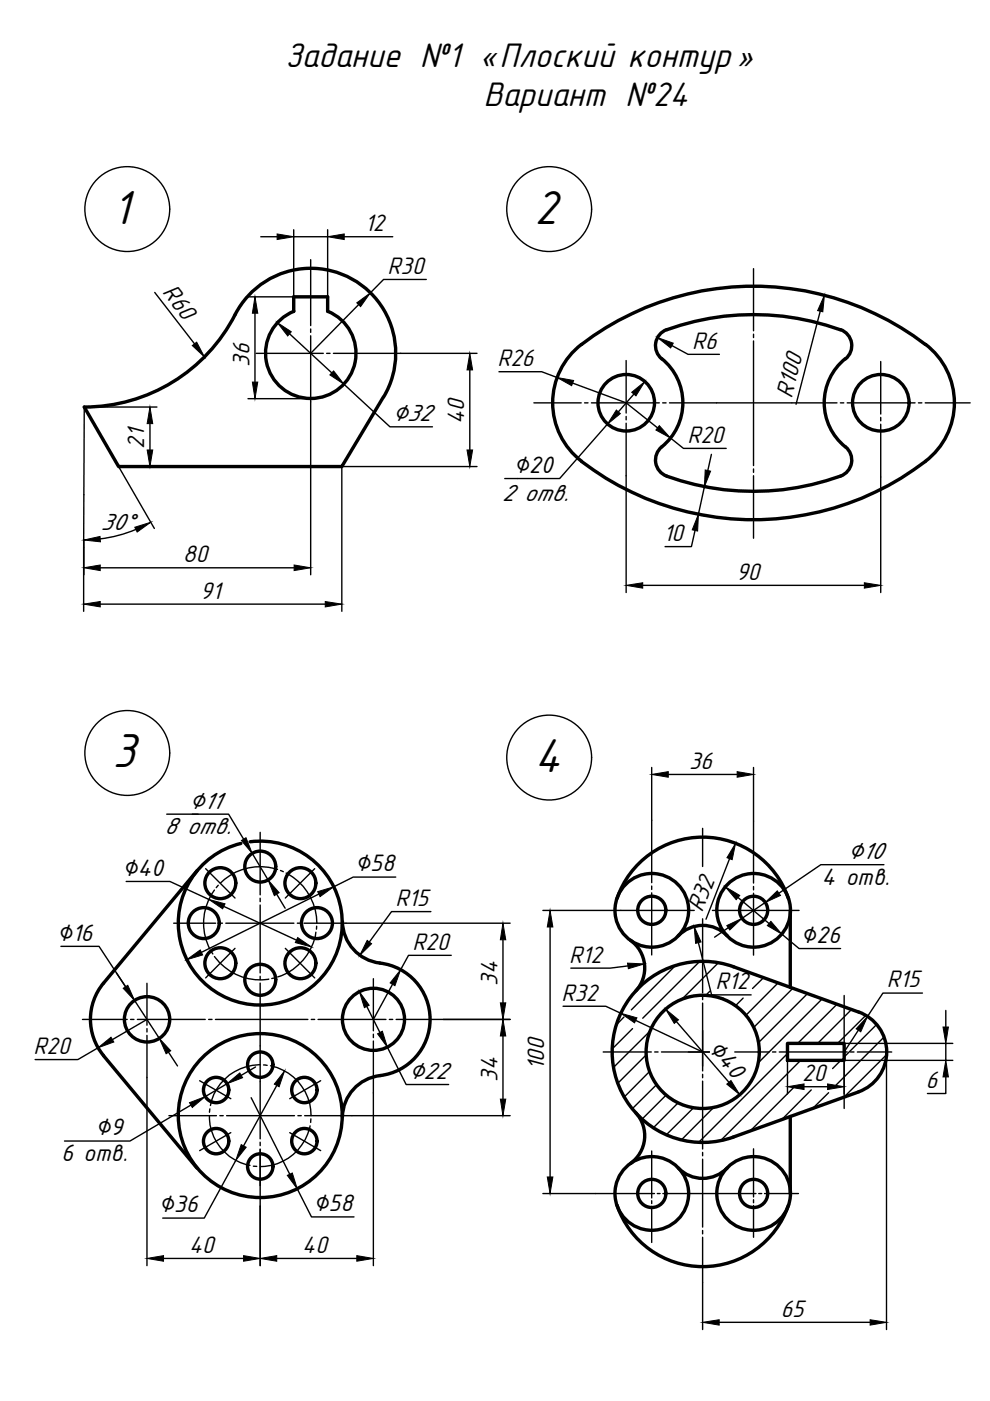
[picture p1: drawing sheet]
<svg xmlns="http://www.w3.org/2000/svg" width="210mm" height="297mm" viewBox="0 0 210 297" stroke-linecap="round" stroke-linejoin="round" font-family="sans-serif">
<g fill="none" stroke="#000" stroke-width=".3">
<circle cx="27" cy="44.3" r="9"/>
<circle cx="116.4" cy="44.3" r="9"/>
<circle cx="27" cy="159.6" r="9"/>
<circle cx="116.4" cy="160.6" r="9"/>
</g>
<g fill="none" stroke="#000" stroke-width=".72">
<path d="M49.9 66.7a36 36 0 0 1-32 19.6l7.2 12.6h47.4l8.8-14.7M49.9 66.7a18 18 0 0 1 24.7-7.6 18 18 0 0 1 6.7 25.1M62.3 66v-3.1h7.2v3.1M62.3 66a9.6 9.6 0 0 0-4 14.7 9.6 9.6 0 0 0 15.2 0 9.6 9.6 0 0 0-4-14.7M123.3 73.1a59.9 59.9 0 0 1 72.9 0M123.3 73a15.6 15.6 0 0 0 0 24.8 59.7 59.7 0 0 0 73.9-.8 15.6 15.6 0 0 0-1-24M140.3 76.1a12.1 12.1 0 0 1-.4 19 3.6 3.6 0 0 0 1.5 5.8M141.4 69.9a54.3 54.3 0 0 1 36.8 0M141.4 69.9a3.6 3.6 0 0 0-1.1 6.2M178.2 69.9a3.6 3.6 0 0 1 1.1 6.2M179.2 76.1a12 12 0 0 0 0 18.6M179.3 94.7a3.6 3.6 0 0 1-1.1 6.2"/>
<path d="M141.4 101a54.3 54.3 0 0 0 36.8 0M53 178.5a17.4 17.4 0 0 1 18.4 23.4 17.4 17.4 0 0 1-29.2 5.3 17.4 17.4 0 0 1 8.9-28.4M41.8 184.6l-19.9 23.9M72.6 195.4a9 9 0 0 0 8 8.8 12 12 0 0 1 10.6 11.9 12 12 0 0 1-10.6 11.9 9 9 0 0 0-8 8.8M130.8 190.5a19.2 19.2 0 0 1 18.2-13 19.2 19.2 0 0 1 18.2 13M133.7 199.4a7.2 7.2 0 0 1 1.1 10.7M143.8 198.4a7.2 7.2 0 0 1 10.4 0M167.6 193v16.4M22 208.4a12 12 0 0 0 0 15.4l19.8 23.9M155.5 205l26.5 9.6M155.5 205a19.2 19.2 0 0 0-25.7 18 19.2 19.2 0 0 0 25.7 18.1M182.1 214.6a9 9 0 0 1 5.9 8.4 9 9 0 0 1-5.9 8.5"/>
<path d="M134.8 235.9a7.2 7.2 0 0 1-1.1 10.8M167 221.2h12v3.6h-12zM167.6 236.7v16.4M182 231.5l-26.5 9.6M130.8 255.5a19.2 19.2 0 0 0 18.2 13 19.2 19.2 0 0 0 18.2-13M143.8 247.6a7.2 7.2 0 0 0 10.4 0"/>
<circle cx="132.8" cy="85.4" r="6"/>
<circle cx="186.8" cy="85.4" r="6"/>
<circle cx="43.2" cy="195.7" r="3.3"/>
<circle cx="46.7" cy="187.2" r="3.3"/>
<circle cx="55.2" cy="183.7" r="3.3"/>
<circle cx="63.7" cy="187.2" r="3.3"/>
<circle cx="67.2" cy="195.7" r="3.3"/>
<circle cx="138.2" cy="193" r="7.8"/>
<circle cx="138.2" cy="193" r="2.98"/>
<circle cx="159.8" cy="193" r="7.8"/>
<circle cx="159.8" cy="193" r="2.98"/>
<circle cx="31.2" cy="216.1" r="4.8"/>
<circle cx="46.7" cy="204.2" r="3.3"/>
<circle cx="55.2" cy="207.7" r="3.3"/>
<circle cx="63.7" cy="204.2" r="3.3"/>
<circle cx="79.2" cy="216.1" r="6.6"/>
<circle cx="45.8" cy="231.1" r="2.69"/>
<circle cx="55.2" cy="236.5" r="17.4"/>
<circle cx="55.2" cy="225.7" r="2.69"/>
<circle cx="64.5" cy="231.1" r="2.69"/>
<circle cx="149" cy="223" r="12"/>
<circle cx="45.8" cy="241.9" r="2.69"/>
<circle cx="55.2" cy="247.3" r="2.69"/>
<circle cx="64.5" cy="241.9" r="2.69"/>
<circle cx="138.2" cy="253" r="7.8"/>
<circle cx="138.2" cy="253" r="2.98"/>
<circle cx="159.8" cy="253" r="7.8"/>
<circle cx="159.8" cy="253" r="2.98"/>
</g>
<g fill="none" stroke="#000" stroke-width=".3">
<path d="M65.9 55.1v13.9M159.8 57v13.1M54.3 74.9h14.2M65.9 69.8v.7M65.9 71.2v14M69.3 74.9h.7M70.7 74.9h14.2M132.8 76.4v11.2M159.8 72.3v26.4M159.8 70.9v.7M186.7 76.7v11.1M113.2 85.4h10"/>
<path d="M124 85.4h.7M125.4 85.4h14.4M132.8 88.3v.7M132.8 89.7v11.2M140.5 85.4h.7M141.9 85.4h35.6M159.8 99.4v.7M178.2 85.4h.7M179.6 85.4h14.4M186.7 88.5v.7M186.7 89.9v11.2M194.7 85.4h.8"/>
<path d="M196.2 85.4h9.5M159.8 100.9v13.2M55.2 176.5v13.2M138.2 173.9v13.2M149 175.6v8.1M159.8 174.1v13.1M36.8 195.7h8.9M43.6 184.2l6.2 6.2M45.5 188.7a11.9 11.9 0 0 0-1.1 12.5M46.3 187.7l-.5 .5M46.4 195.7h.8M47.9 195.7h14.4"/>
<path d="M55.2 190.4v.8M55.2 191.9v14.4M58.8 184.3a11.9 11.9 0 0 0-12.1 2.9M59.5 184.6l.6 .2M60.7 185.1a12 12 0 0 1 6.5 10.6M63 195.7h.8M64.5 195.7h8.9M66.7 184.2l-6.2 6.2M67 197.6a11.8 11.8 0 0 1-8.1 9.5M67.1 196.4v.6M131.6 193h15.6M138.2 187.9v.7"/>
<path d="M138.2 189.3v13.2M149 194.8v15.7M151 193h18.4M159.8 187.9v.8M159.8 189.4v13.1M17.5 216.1h9.5M27.7 216.1h.7M29.1 216.1h14.4M31.2 208.5v8.9M31.2 218.1v.7M31.2 219.5v9M44.2 216.1h.8"/>
<path d="M44.7 201.7l.4 .6M45.5 202.8a11.9 11.9 0 0 0 11.5 4.8M45.7 216.1h19.6M49.8 201.1l-6.2 6.2M55.2 207v.7M55.2 208.4v33.1M58.3 207.3l-.7 .2M60.5 201.1l6.2 6.2M66 216.1h.7M67.4 216.1h14.4M79.2 207.5v11.1M79.2 219.3v.7"/>
<path d="M82.5 216.1h.8M84 216.1h10.1M149 211.2v.7M149 212.7v14.4M179 211.1v10.8M35.8 236.5h10.1M42.3 229.1l6.6 3.8M44.4 236.5a10.6 10.6 0 0 0 8.6 10.6M44.5 235.1l-.1 .7M46.6 236.5h.7M48 236.5h14.4M55.2 225.7a10.6 10.6 0 0 0-10.6 8.7"/>
<path d="M55.9 225.8l.7 .1M57.4 226a10.8 10.8 0 0 1 8.6 10.5M63.2 236.5h.7M64.6 236.5h10M65.7 238.7a10.8 10.8 0 0 1-10.5 8.6M65.9 237.2v.8M68 229.1l-6.6 3.8M79.2 220.7v11M127.9 223h10.2M138.8 223h.7M140.3 223h10.1M149 227.8v.7"/>
<path d="M149 229.2v14.4M155.8 223h7.3M163.8 223h.7M165.2 223h14.4M179 222.7v.7M179 224.1v10.9M180.3 223h.8M181.8 223h7.3M48.9 240.1l-6.6 3.9M53.7 247.3h.7M55.2 242.2v.7M55.2 243.6v12.1"/>
<path d="M61.4 240.1l6.6 3.9M126.2 253.1h12.6M138.2 244v10M138.2 254.6v.6M138.2 255.8v7.6M139.4 253.1h.6M140.5 253.1h19.8M149 244.3v.8M149 245.8v14.4M159.8 243.6v10.2M159.8 254.4v.6M159.8 255.6v6.7"/>
<path d="M160.9 253.1h.6M162.1 253.1h7.2M149 260.9v.7M149 262.3v9.6"/>
</g>
<g fill="none" stroke="#000" stroke-width=".3">
<path d="M55.3 50.2h3.5M62.3 48.7v14.2h-9.7M62.3 50.2h7.2M69.5 48.7v14.2M73 50.2h10.3M90.4 59.3h-9.1l-2.8 2.8M32.8 62l8.4 10.9M54.1 66.4v14.6M61.4 70.8l9 8.3M76 64.6l-10.1 10.3M84.9 74.9h16.2M99.6 78.4v17"/>
<path d="M105.8 78.8h9.1l3.2 1.2M142.5 73.3l3.4 1.8h6.6M173.9 66l-5.1 19.7M31.8 89.8v5.6M33.3 86.3h-15.4l-.2 29.7M33.3 98.9h-8.2l7.6 13.1M52.6 84.5h13.3M65.9 85.2v36.7M72.9 81.4l9.8 9.1h9M101.1 98.9h-28.6v30.7M121.4 81.2l11.4 4.2 6.6 5.3M128.8 89.9l-10.1 11.6h-11.7"/>
<path d="M134.4 83.6l-3.3 3.7M142.2 92.9l2.7 2.2h9.1M150.8 96.3l-.7 3.5M17.8 114.5l-.1 15.1M28.8 112.2a28.2 28.2 0 0 1-7.5 2.1M132.8 100.9v24.7M147.1 108.8l2.5 .6M147.4 112.5l-.8 3.4h-5.6M148.4 103l2.4 .5M149.4 103.2l-1.3 5.8M186.7 101.1v24.5M21.3 128.1h47.7"/>
<path d="M21.3 120.4h41.1M136.3 124.1h47M35.3 172.6h6.7M40.8 172.6h7.7l3.1 5.3M138.2 162.7v11.2M141.7 164.2h14.6M159.8 162.7v11.4M26.8 186.9h9.2l8.3 3.8M47.5 192.2l15.4 7.1M53.5 180.9l3.4 5.7M58.7 189.6l1.8 3M67.6 189.6l-24.9 12.3"/>
<path d="M73.4 195.7h34.8M83.9 186h-9l-4.2 2M91.4 193.3h-8.4l-4.7 6.4M106.6 199.2v13.4M115.1 193h16.5M116.6 196.5v53M148.1 199.9l2.8 11h8.4M154.4 196.7l-2.9 2M154.7 182.1l-5 12.8M156.5 190.3l6.6 5.5M162.3 191.3l-5 3.4M165.8 198.1l3.6 3h8.8"/>
<path d="M187.4 183.3h-13.4l-8.9 6.1M12.9 200.6h8.1l12.8 19.6M24.7 206.3l1.9 2.9M31.2 216.1l-7.4 4.3M77.8 213.4l2.8 5.5M83.2 208.7l-4 7.4M94.1 216.1h14.1M95.7 202.6h-9.1l-1.7 3M106.6 219.7v13.3M119.4 213.3h9l3.2 1.5M133.1 204.8l-3.7 .5h-8.4M134.8 216.4l14.2 6.6"/>
<path d="M143.4 216.6l11.2 12.9M149 218.5v7.5M182 218.4l-3 4.6M195.6 210.6h-8.4l-3.3 4.9M200.5 214.2v3.5M20.8 222.2l-4.3 2.4h-9M31.2 228.5v39.8M35.7 223.1l1.9 2.9M40.5 234.3l-12.9 7.6h-13.9M48.1 229.8l-4.6 2.7M53.3 232.7l8.1 16.2M54.2 226.2l-3.1 1.8"/>
<path d="M58.7 230.2l-7.1 12.7M74.6 236.5h33.6M79.2 231.7v36.6M82.1 222l4 7.9h9M146 223h4.4M167 224.8v7.1M170.5 230.4h5M179 221.2h23M188 223v58.9M200.5 228.3v3.5h-3.9M200.5 221.2v3.6M202 224.8h-23v7.1"/>
<path d="M50 246l-6.7 12.3h-8.8M55.2 255.7v12.6M63 252.1l3 5.9h9.1M115.1 253.1h11.1M34.7 266.8h16.9M58.7 266.8h16.9M149 271.9v10M152.5 280.4h32"/>
</g>
<g fill="#000" stroke="#000" stroke-width=".21">
<path d="M58.8 49.6l3.5 .6-3.5 .6zM69.5 50.2l3.5-.6v1.2zM40.8 73.3l.9-.8 1.6 3.2zM54.1 62.9l.6 3.5h-1.2zM58.8 68.4l3 1.9-.8 .9zM70.7 78.6l2.2 2.8-3-1.9zM75.6 64.2l2.9-2.1-2 2.9zM99.6 74.9l.6 3.5h-1.2zM139.4 71.6l3.3 1.2-.5 1zM174.8 62.6l-.3 3.5-1.1-.2zM31.8 86.3l.6 3.5h-1.2zM31.2 95.4h1.2l-.6 3.5z"/>
<path d="M53.5 81h1.2l-.6 3.5zM99 95.4h1.2l-.6 3.5zM118.1 80l3.5 .7-.4 1.1zM130.7 86.9l.8 .8-2.7 2.2zM133.9 83.2l2.8-2.3-1.9 3zM139.8 90.2l2.4 2.7-3.1-1.7zM149.5 99.6l1.2 .3-1.3 3.3zM17.8 120.4l3.5-.6v1.2zM17.8 114.5l3.4-.8 .1 1.2zM28.6 111.8l3.4-1.1-2.9 2.1zM62.4 119.8l3.5 .6-3.5 .6zM148.1 109l-.2 3.6-1.1-.3z"/>
<path d="M17.7 128.1l3.6-.6v1.2zM69 127.5l3.5 .6-3.5 .6zM132.8 124.1l3.5-.5v1.1zM183.3 123.6l3.4 .5-3.4 .6zM51.2 178.2l1-.6 1.3 3.3zM138.2 164.2l3.5-.6v1.2zM156.3 163.6l3.5 .6-3.5 .6zM44.3 190.7l3.4 .9-.5 1.1zM56.9 186.6l2.3 2.7-1 .6zM63.1 198.8l2.9 2-3.4-1zM67.4 189l3.3-1-2.8 2.1zM77.9 199.4l.9 .7-2.5 2.5z"/>
<path d="M106.6 195.7l.6 3.5h-1.1zM116.6 193l.6 3.5h-1.2zM147.2 196.5l1.4 3.2-1.1 .3zM154.1 196.2l3.2-1.5-2.6 2.5zM156 178.8l-.8 3.5-1.1-.5zM153.8 188l3 1.9-.7 .8zM163.4 195.4l2.4 2.7-3.1-1.9zM162.3 191.3l2.5-2.4 .7 1zM20.8 222.2l2.7-2.3 .6 1zM26.1 209.5l1-.6 1.4 3.2zM39.6 203.5l2.9-2.1 .5 1.1zM76.2 210.3l2.1 2.8-1 .5z"/>
<path d="M80.1 219.2l1-.6 1 3.4zM84.9 205.6l-1.2 3.4-1-.6zM106.1 212.6h1.1l-.6 3.5zM106.6 216.1l.6 3.6h-1.1zM133.1 204.2l3.5 .2-3.4 1zM131.6 214.8l3.4 1-.5 1.1zM141.1 214l2.7 2.2-.8 .8zM183.9 215.5l-1.4 3.3-1-.7zM199.9 217.7h1.2l-.6 3.5zM33.8 220.2l2.4 2.6-1 .6zM40.2 233.8l3.3-1.3-2.7 2.3zM48.1 229.8l2.7-2.3 .6 1z"/>
<path d="M60.3 227.1l-1.1 3.3-1-.5zM106.1 233h1.1l-.6 3.5zM154.1 229.9l.9-.8 1.8 3zM167 230.4l3.5-.6v1.2zM175.5 229.8l3.5 .6-3.5 .6zM200.5 224.8l.6 3.5h-1.2zM51.1 242.7l1.1 .5-2.2 2.8zM60.9 249.2l1.1-.5 1 3.4zM116 249.5h1.2l-.6 3.6zM31.2 266.8l3.5-.6v1.2zM51.6 266.2l3.6 .6-3.6 .6zM55.2 266.8l3.5-.6v1.2z"/>
<path d="M75.6 266.2l3.6 .6-3.6 .6zM149 280.4l3.5-.6v1.2zM184.5 279.8l3.5 .6-3.5 .6z"/>
</g>
<g fill="none" stroke="#000" stroke-width=".3">
<path d="M132.3 215.6l-1.6 1.7M134.1 218.1l-4.3 4.3M137.8 218.6l-7.8 7.7M143.2 204.7l-9.3 9.4M148.3 203.9l-12 12M150.5 210.2l-.9 .9M152.3 204.1l-7.8 7.8M153.3 211.6l-.2 .2M157.6 211.6l-1.7 1.7M161.9 207.3l-2.3 2.3M165 208.4l-6.9 6.9M168.1 209.5l-8.3 8.3"/>
<path d="M171.2 210.7l-10.4 10.4M174.3 211.8l-13.6 13.6M177.5 212.9l-8.4 8.3M180.6 214l-7.2 7.2M183.6 215.3l-6 5.9M185.8 217.2l-6.8 6.9M187.4 219.9l-10.2 10.2M137 223.7l-6 6M137.7 227.2l-5.4 5.4M139.2 230l-5.2 5.1M141.2 232.2l-5.1 5.1M143.8 233.8l-5.3 5.3"/>
<path d="M147 234.9l-5.7 5.7M151.3 234.8l-6.9 6.9M167 223.4l-18.9 18.8M168.4 230.4l-9.4 9.4M169.8 224.8l-17.1 17.1M172 231.1l-6.3 6.3M175.7 231.7l-3.4 3.3M178.3 224.8l-1.8 1.8M188 223.6l-9.1 9"/>
</g>
<g font-size="10.5">
<text x="23.8" y="47.4">1</text>
<text x="113.3" y="47.4">2</text>
<text x="23.8" y="162.7">3</text>
<text x="113.3" y="163.7">4</text>
</g>
<g font-size="7.5">
<text x="60.5" y="14.1">Задание №1</text>
<text x="105.9" y="14.1">Плоский контур</text>
<text x="102.5" y="22.5">Вариант №24</text>
</g>
<g font-size="6.3">
<text x="101.8" y="14.1">«</text>
<text x="156.2" y="14.1">»</text>
</g>
<g font-size="5.4">
<text x="83" y="89.3">∅32</text>
<text x="108.9" y="100.3">∅20</text>
<text x="106.4" y="106.3">2 отв.</text>
<text x="21.3" y="112.3">30°</text>
<text x="39.9" y="171.4">∅11</text>
<text x="34.8" y="176.8">8 отв.</text>
<text x="25.9" y="185.7">∅40</text>
<text x="75.2" y="184.8">∅58</text>
<text x="179.6" y="182.1">∅10</text>
<text x="174.2" y="187.7">4 отв.</text>
<text x="12" y="199.4">∅16</text>
<text x="169.8" y="199.9">∅26</text>
<text x="149.9" y="222.3" transform="rotate(49 149.9 222.3)">∅40</text>
<text x="86.4" y="228.8">∅22</text>
<text x="20.2" y="240.7">∅9</text>
<text x="13" y="246.2">6 отв.</text>
<text x="33.6" y="257">∅36</text>
<text x="66.4" y="256.8">∅58</text>
</g>
<g font-size="5.2">
<text x="77.3" y="49">12</text>
<text x="82.2" y="58.1">R30</text>
<text x="34.3" y="62" transform="rotate(52 34.3 62)">R60</text>
<text x="52.9" y="77.8" transform="rotate(-90 52.9 77.8)">36</text>
<text x="105.5" y="77.6">R26</text>
<text x="146.7" y="73.9">R6</text>
<text x="98.4" y="90" transform="rotate(-90 98.4 90)">40</text>
<text x="167.9" y="84.6" transform="rotate(-76 167.9 84.6)">R100</text>
<text x="30.6" y="95.2" transform="rotate(-90 30.6 95.2)">21</text>
<text x="145.8" y="93.8">R20</text>
<text x="38.7" y="119.2">80</text>
<text x="140.7" y="114.7">10</text>
<text x="156.1" y="122.9">90</text>
<text x="42.5" y="126.9">91</text>
<text x="146.1" y="163">36</text>
<text x="83.9" y="192.1">R15</text>
<text x="148.9" y="193.7" transform="rotate(-69 148.9 193.7)">R32</text>
<text x="87.5" y="201.4">R20</text>
<text x="105.5" y="209" transform="rotate(-90 105.5 209)">34</text>
<text x="120.7" y="204.1">R12</text>
<text x="151.7" y="209.7">R12</text>
<text x="188" y="209.3">R15</text>
<text x="119" y="212.2">R32</text>
<text x="7.1" y="223.5">R20</text>
<text x="115.4" y="226.8" transform="rotate(-90 115.4 226.8)">100</text>
<text x="105.5" y="229.4" transform="rotate(-90 105.5 229.4)">34</text>
<text x="170.1" y="229.2">20</text>
<text x="196.3" y="230.6">6</text>
<text x="40.1" y="265.6">40</text>
<text x="64.1" y="265.6">40</text>
<text x="165.6" y="279.2">65</text>
</g>
</svg>
